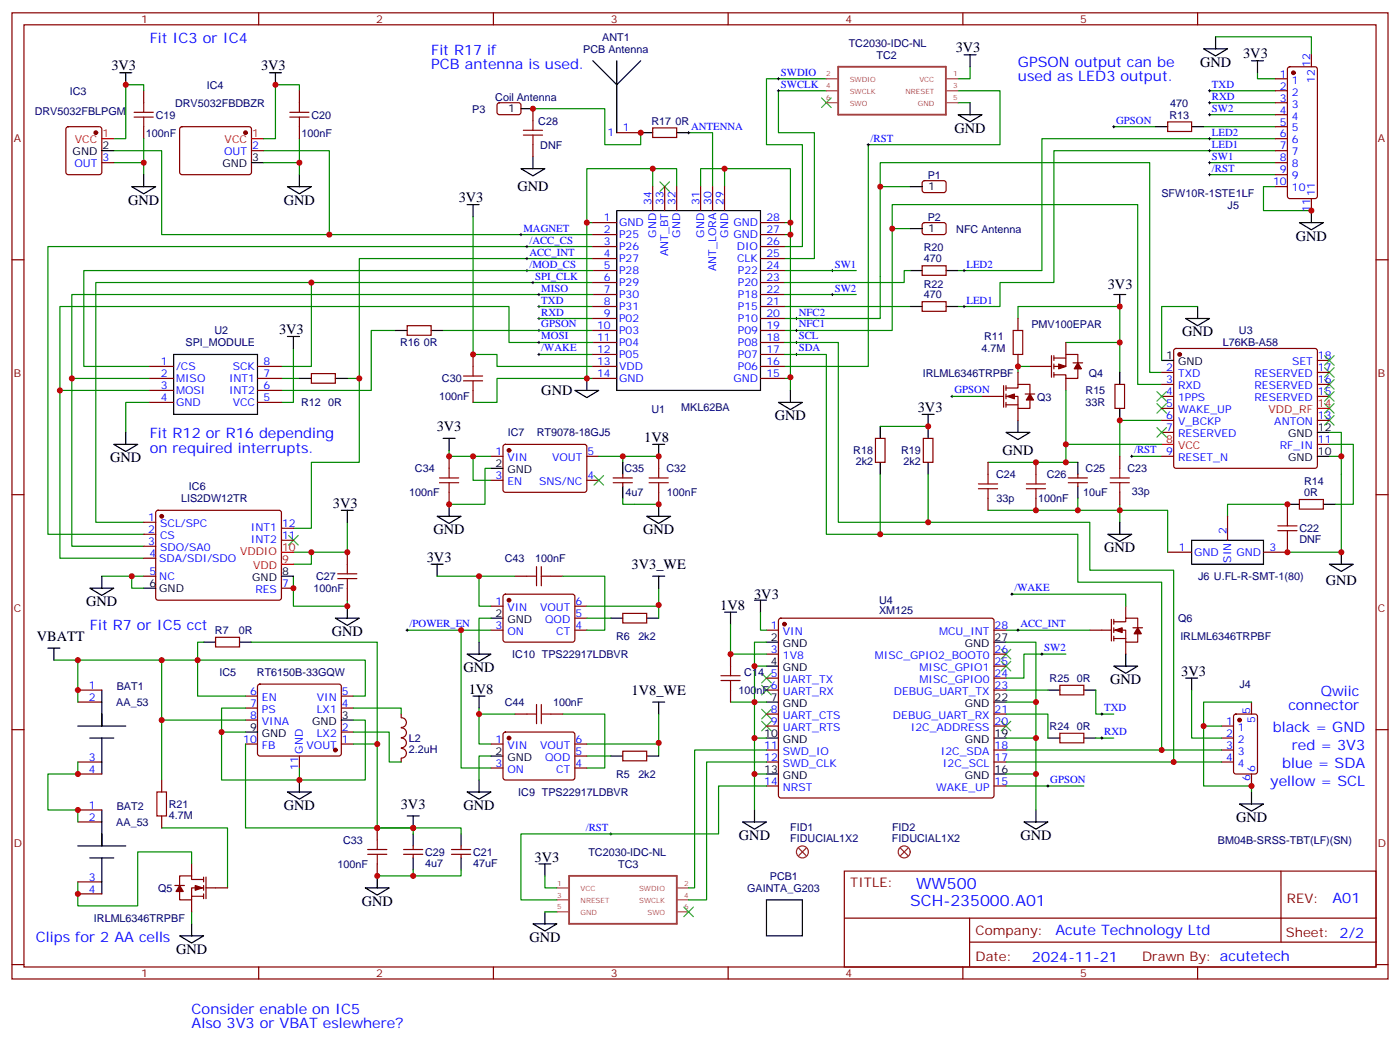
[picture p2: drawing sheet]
<svg xmlns="http://www.w3.org/2000/svg" width="412mm" height="307mm" viewBox="0 0 412 307" stroke-linecap="round" stroke-linejoin="round" font-family="sans-serif">
<g fill="none" stroke="#870000" stroke-width=".35">
<path d="M3.5 3.8h405.4v284.3h-405.4zM7.1 7.3h398.2v277.3h-398.2zM76.2 3.8v3.5M145.3 3.8v3.5M214.5 3.8v3.5M283.6 3.8v3.5M352.8 3.8v3.5M379.5 19.9l.4-.3h7.4l.7 .5 .1 37.6-.3 .5-.5 .3h-7.4l-.5-.3-.2-.5v-37.3zM386.3 16.1v3.5M19.6 37.5l.5-.2h9.2l.5 .2 .2 .5v12.7l-.2 .5-.5 .2h-9.2l-.5-.2-.2-.5v-12.7zM42.3 26.7v3.5M42.3 37.3v3.5"/>
<path d="M53.2 37.5l.4-.2h20.1l.4 .7-.1 13-.6 .4-20.1-.1-.4-.6v-12.7zM88.2 26.7v3.5M88.2 37.3v3.5M146.6 30.4l.5-.2 5.9 .1 .5 .6-.1 2.4-.6 .5-6-.1-.4-.6v-2.2zM157 32v3.5M181.7 39.1h7M192.3 37.6h7v2.9h-7zM344 35.9h7v2.8h-7zM375.7 23.2h3.5M375.7 26.7h3.5M375.7 30.2h3.5M375.7 33.8h3.5"/>
<path d="M375.7 37.3h3.5M30 47.9h3.5M74.1 44.3h3.5M157 42.6v3.5M192.3 54.9v7.1M195.8 54.9v7.1M199.3 54.9v7.1M206.4 54.9v7.1M209.9 54.9v7.1M213.4 54.9v7.1M271.9 53.4l.4-.2h6l.4 .7-.1 2.4-.6 .4-5.9-.1-.5-.6v-2.1zM375.7 40.8h3.5"/>
<path d="M375.7 44.3h3.5M375.7 47.9h3.5M375.7 51.4h3.5M375.7 54.9h3.5M386.3 58.5v3.5M3.5 76.4h3.6M174.6 65.5h7.1M174.6 69h7.1M174.6 72.6h7.1M174.6 76.1h7.1M174.6 79.6h7.1M224 65.5h7.1"/>
<path d="M224 69h7.1M224 72.6h7.1M224 76.1h7.1M224 79.6h7.1M271.6 78.2h7.1v2.8h-7.1zM271.9 65.7l.4-.2 6 .1 .4 .6-.1 2.4-.6 .4h-5.9l-.5-.7v-2.1zM405.3 76.4h3.6M119.9 95.8h7.1v2.9h-7.1zM174.6 83.1h7.1M174.6 86.7h7.1M174.6 90.2h7.1M174.6 93.7h7.1"/>
<path d="M174.6 97.3h7.1M224 83.1h7.1M224 86.7h7.1M224 90.2h7.1M224 93.7h7.1M224 97.3h7.1M271.6 88.8h7.1v2.8h-7.1zM299.9 93.7v3.6M44.1 107.8h7.1M44.1 111.4h7.1M44.1 114.9h7.1M44.1 118.4h7.1"/>
<path d="M75.8 107.8h7.1M75.8 111.4h7.1M75.8 114.9h7.1M75.8 118.4h7.1M91.7 110h7.1v2.8h-7.1zM139.3 104.3v3.5M139.3 114.9v3.5M174.6 107.8h7.1M174.6 100.8h7.1M174.6 104.3h7.1M174.6 111.4h7.1M224 107.8h7.1"/>
<path d="M224 100.8h7.1M224 104.3h7.1M224 111.4h7.1M289.3 116.7h6.3M295.6 113.5v6.3M296.3 114.2h3.6v-1.1h3.5v2.9M296.3 116.7h3.6v3.5h3.5v-2.5M296.3 119.1h3.6M296.3 113.5v1.4M296.3 116v1.4M296.3 118.4v1.4M299.9 104.3v3.5"/>
<path d="M299.9 109.6v3.5M302 116h2.8M303.4 107.8h6.3M309.7 104.7v6.3M310.4 105.4h3.6M310.4 104.7v1.4M310.4 107.1v1.4M310.4 109.6v1.4M314 100.8v3.5M314 111.4v3.5M316.1 106.8h2.8M317.5 108.5v2.9h-3.5v-1.1h-3.6"/>
<path d="M317.5 106.8v-2.5h-3.5v3.5h-3.6M328.4 113.1h2.9v7.1h-2.9zM342.2 116.7h3.5M342.2 109.6h3.5M342.2 113.1h3.5M346 102.8l.4-.2h40.9l.5 .2 .3 .5v33.8l-.3 .5-.5 .2h-40.9l-.5-.2-.2-.5v-33.8zM388.1 116.7h3.5M388.1 109.6h3.5M388.1 113.1h3.5M388.1 106.1h3.5M132.3 134.3v3.5M144.6 134.3h3.6"/>
<path d="M148.4 131l.5-.2h23.5l.5 .7-.1 13-.6 .4-23.6-.1-.4-.6v-12.7zM172.9 134.3h3.5M183.4 139.6v1.1M194 134.3v3.5M257.9 129h2.8v7.1h-2.8zM272 129h2.8v7.1h-2.8zM291 136.1v3.5M299.9 120.2v3.5M305.2 136.1v3.5M317.5 139.6v1.1M329.8 134.3v3.5M342.2 120.2h3.5"/>
<path d="M342.2 123.7h3.5M342.2 127.2h3.5M342.2 134.3h3.5M388.1 123.7h3.5M388.1 130.8h3.5M3.5 145.6h3.6M42.3 153.7h3.6M42.3 157.2h3.6M46.1 150.4l.5-.2h35.6l.5 .2 .2 .5-.1 25.3-.6 .4h-35.9l-.4-.7v-25zM82.9 159h3.5M82.9 155.5h3.5M132.3 144.9v3.5"/>
<path d="M144.6 141.4h3.6M172.9 141.4h3.5M180.6 142.1h5.7M180.6 140.7h5.7M183.4 142.1v1M194 144.9v3.5M291 146.6v3.6M305.2 146.6v3.6M314.7 142.1h5.6M314.7 140.7h5.6M317.5 142.1v1M329.8 144.9v3.5"/>
<path d="M361.6 151.9v7.1M379.2 148.4v3.5M379.2 159v3.5h-7M382.8 147h7v2.8h-7zM405.3 145.6h3.6M42.3 160.8h3.6M42.3 164.3h3.6M42.3 169.6h3.6M82.9 173.1h3.5M102.3 162.5v3.6M102.3 173.1v3.5M144.6 178.4h3.6"/>
<path d="M148.4 175.1l.5-.2h20l.4 .7v13l-.7 .4-20-.1-.4-.6v-12.7zM151.7 169.6h3.5M162.3 169.6h3.5M169.3 178.4h3.6M331.6 178.4v3.5M344 162.5h7M63.5 187.6h7.1v2.8h-7.1zM144.6 185.5h3.6M169.3 185.5h3.6M169.3 181.9h3.6M183.4 180.5h7.1v2.8h-7.1zM215.2 192.5v3.5"/>
<path d="M225.8 185.5h3.5M225.8 192.5h3.5M225.8 199.6h3.5M229.5 182.1l.5-.2h62.1l.5 .2 .2 .5v51.5l-.2 .5-.5 .2h-62.1l-.5-.2-.2-.5v-51.5zM292.8 185.5h3.5M292.8 192.5h3.5M292.8 196h3.5M292.8 199.6h3.5M321 185.5h6.4M327.4 182.3v6.3M328.1 183h3.5v-1.1h3.5v2.8M328.1 185.5h3.5v3.5h3.5v-2.5"/>
<path d="M328.1 187.9h3.5M328.1 182.3v1.4M328.1 184.7v1.5M328.1 187.2v1.4M331.6 189v3.5M333.7 184.7h2.8M3.5 214.7h3.6M22.9 206.6h7.1M22.9 203.1h7.1M72.3 219h3.5M72.3 208.4h3.5M72.3 204.9h3.5"/>
<path d="M72.3 211.9h3.5M76.1 201.5l.5-.2h23.2l.5 .2 .2 .5v19.8l-.2 .5-.5 .2h-23.2l-.5-.2-.3-.5v-19.8zM100.5 219h3.6M100.5 215.4h3.6M100.5 208.4h3.6M100.5 204.9h3.6M118.2 210.1v1.1M118.2 211.2a1.41 1.41 0 0 1 1.5 1.5 1.41 1.41 0 0 1-1.5 1.4M118.2 214.2a1.41 1.41 0 0 1 1.5 1.4 1.41 1.41 0 0 1-1.5 1.5M118.2 217.2a1.41 1.41 0 0 1 1.5 1.4 1.41 1.41 0 0 1-1.5 1.4M144.6 219h3.6M148.4 215.6l.5-.2 20 .1 .4 .6v13l-.7 .5-20-.1-.4-.7v-12.7z"/>
<path d="M151.7 210.1h3.5M162.3 210.1h3.5M169.3 219h3.6M215.2 203.1v3.5M225.8 213.7h3.5M225.8 203.1h3.5M225.8 210.1h3.5M292.8 213.7h3.5M292.8 203.1h3.5M292.8 210.1h3.5M312.2 215.8h7.1v2.8h-7.1zM312.2 201.7h7.1v2.8h-7.1z"/>
<path d="M359.8 213.7h3.6M359.8 217.2h3.6M363.6 210.4l.5-.3h5.6l.7 .5v16.5l-.4 .6-5.9 .1-.7-.5v-16.4zM368.7 206.6v3.5M405.3 214.7h3.6M22.9 224.3h7.1M22.9 227.8h7.1M22.9 238.4h7.1M47.6 229.6v3.5M88.2 222.5v3.5M118.2 223.2v1.1M118.2 220.3a1.41 1.41 0 0 1 1.5 1.4 1.41 1.41 0 0 1-1.5 1.4"/>
<path d="M144.6 226h3.6M169.3 222.5h3.6M169.3 226h3.6M183.4 221.1h7.1v2.8h-7.1zM225.8 220.7h3.5M225.8 224.3h3.5M225.8 231.3h3.5M292.8 220.7h3.5M292.8 224.3h3.5M292.8 231.3h3.5M359.8 220.7h3.6M359.8 224.3h3.6"/>
<path d="M368.7 227.8v3.5M22.9 259.5h7.1M22.9 241.9h7.1M47.6 240.1v3.6M56.4 254.2v3.6M60 258.8h-3.6v-1h-3.5v2.8M60 258.1v1.4M60.7 258.1v6.4M111.1 243.7v3.5M111.1 254.2v3.6M118.9 250h5.6M118.9 251.4h5.6"/>
<path d="M121.7 249v1M121.7 251.4v1.1M133 250h5.6M133 251.4h5.6M135.8 249v1M135.8 251.4v1.1M248.7 256.4h156.6v28.2h-156.6zM377.3 256.4v20.9M22.9 263.1h7.1M51.5 260.6h2.8M56.4 263.8h3.6M56.4 264.8v3.6"/>
<path d="M60 261.3h-3.6v3.5h-3.5v-2.4M60 260.6v1.4M60 263.1v1.4M60.7 261.3h6.3M248.7 270.2h156.5M285.6 277.3h119.6M285.6 270.2v14.1M3.5 283.9h3.6M76.2 284.6v3.5M145.3 284.6v3.5M214.5 284.6v3.5M283.6 284.6v3.5"/>
<path d="M352.8 284.6v3.5M405.3 283.9h3.6"/>
</g>
<g fill="none" stroke="#008700" stroke-width=".35">
<path d="M285.8 19.6v3.6h-3.6M358.1 10.8h28.2v5.3M42.3 26.7v-1.8h-5.3v15.9h-3.5M88.2 26.7v-1.8h-7.1v15.9h-3.5M157 32h21.2v10.6h10.5v-3.5M202.8 39.1h7.1v15.8M243.4 26.7h-14.1v12.4h10.6v37h-8.8M243.4 23.2h-17.6v19.4h10.6v30h-5.3M282.2 26.7h12.4v15.9h-38.8v65.2h-24.7M282.2 30.2h3.6M328.1 37.3h12.3M354.5 37.3h21.2"/>
<path d="M356.3 33.8h19.4M356.3 30.2h19.4M356.3 26.7h19.4M370.4 21.4v1.8h5.3M33.5 44.3h14.1v24.7h49.4M33.5 47.9h8.8v3.5M42.3 40.8v7.1M77.6 44.3h19.4v24.7h77.6M77.6 47.9h10.6v3.5M88.2 40.8v7.1M192.3 49.6h-19.4v15.9M192.3 54.9v-5.3h7v5.3"/>
<path d="M206.4 54.9v-5.3h7v5.3M213.4 49.6h19.4v15.9M259.3 54.9v-7h79.4v61.7h3.5M268.1 54.9h-8.8v38.8h-28.2M356.3 51.4h19.4M356.3 47.9h19.4M375.7 40.8h-68.8v38.8h-24.7M375.7 44.3h-65.3v38.8h-15.8v7.1h-12.4M375.7 54.9h-3.5v7.1h14.1M139.3 63.7v40.6h7.1v3.5h28.2M174.6 76.1h-68.8v60h-14.1v19.4h-5.3M174.6 72.6h-160.5v84.6h28.2"/>
<path d="M174.6 65.5h-1.7v45.9M174.6 79.6h-149.9v28.2h19.4M231.1 65.5h1.7v45.9h-1.7M231.1 79.6h21.1M231.1 69h1.7M262.8 67.3v-7.1h72.3v52.9h7.1M268.1 67.3h-5.3v30h-31.7M268.1 79.6h-1.8v3.5h-35.2M91.7 83.1h-63.5v70.6h14.1M116.4 97.3h-7v17.6h-26.5M130.5 97.3h44.1M158.7 90.2h15.9"/>
<path d="M158.7 93.7h15.9M174.6 83.1h-82.9v24.7h-8.8M174.6 86.7h-153.4v24.7h22.9M231.1 90.2h37M231.1 86.7h21.1M299.9 93.7v-3.5h29.9v10.6M352.8 90.2h-10.6v15.9M17.6 114.9v49.4h24.7M21.2 111.4v49.4h21.1M44.1 118.4h-7.1v8.8M82.9 111.4h5.3M86.4 102.6v15.8h-3.5"/>
<path d="M102.3 111.4h3.5M158.7 104.3h15.9M174.6 111.4h-28.2v7h-7.1M174.6 100.8h-24.7v-10.6h-132.3v24.7h26.5M231.1 100.8h15.8v52.9h74.1v14.1h24.7v56.5M231.1 104.3h12.3v52.9h74.1v14.1h24.7v49.4M232.8 111v3.9M280.5 116.7h8.8M303.4 107.8h-3.5v1.8M314 100.8h15.8v8.8M314 114.9v15.9h28.2M132.3 132.5v1.8h12.3"/>
<path d="M139.3 134.3v7.1h5.3M144.6 137.8h-1.7v10.6h-10.6M176.4 134.3h17.6M183.4 134.3v1.8M259.3 139.6v17.6M259.3 125.5h14.1M273.4 139.6v14.1M291 136.1h26.5M314 130.8v5.3M333.4 134.3h8.8M342.2 123.7h-12.4v10.6M391.6 127.2h3.5v7.1h-3.5"/>
<path d="M391.6 130.8h7v17.6h-5.3M395.1 134.3v28.2h-15.9M102.3 153.7v8.8h-10.6M183.4 146.6v1.8h10.6M291 150.2h38.8v3.5M317.5 146.6v3.6M329.8 148.4v1.8h14.2v12.3M379.2 148.4h-17.6v3.5M30 169.6h8.8M42.3 169.6h-3.5v3.5h3.5M86.4 169.6v8.8h15.9v-1.8M86.4 162.5h5.3v3.6h-5.3"/>
<path d="M128.8 169.6h12.3v8.8h3.5M141.1 169.6h10.6M165.8 169.6h12.4v15.9h-5.3M194 173.1v5.3h-21.1M194 178v3.9M298.1 174.9h33.5v3.5M15.9 194.3h7v12.3M22.9 194.3h84.7v10.6h-3.5M47.6 194.3v35.3M60 189h-1.8v15.9h14.1M74.1 189h37v30M119.9 185.5h24.7"/>
<path d="M135.8 185.5v40.5h8.8M144.6 181.9h-3.5v7.1M172.9 181.9h7M215.2 183.7v8.8h10.6M222.2 196h3.6M224 180.2v5.3h1.8M225.8 189h-3.6v49.4M296.3 189h8.9v49.4M296.3 185.5h24.7M314 192.5h-12.4v7.1h-5.3M47.6 211.9h24.7M72.3 215.4h-7v14.2h22.9v-3.6"/>
<path d="M72.3 208.4h-7v7M72.3 219v24.7h38.8v-24.7h-7M104.1 211.9h3.5v17.7h-19.4M104.1 208.4h14.1v1.7M104.1 215.4h10.6v8.9h3.5M141.1 208.4v10.6h3.5M141.1 210.1h10.6M165.8 210.1h12.4v15.9h-5.3M194 210.1v8.9h-21.1M194 218.6v3.9M215.2 206.6h10.6M222.2 217.2h3.6"/>
<path d="M296.3 210.1h12.4v7.1M296.3 206.6h8.9M296.3 217.2h8.9M296.3 203.1h12.4M322.8 203.1v7h5.3M322.8 217.2h5.3M351 203.1v14.1h8.8M354.5 213.7h5.3M368.7 206.6h-14.2v24.7h14.2v1.8M22.9 224.3v3.5h-8.8v10.6h8.8v3.5M144.6 222.5h-3.5v7.1M172.9 222.5h7"/>
<path d="M222.2 227.8h3.6M225.8 220.7h-21.2v40.6h-1.8M225.8 224.3h-17.7v40.5h-5.3M225.8 231.3h-14.1v14.1h-58.2v19.4h10.5M296.3 227.8h8.9M296.3 220.7h63.5M296.3 224.3h63.5M296.3 231.3h23M47.6 243.7h19.4v17.6M56.4 254.2v-3.5h-15.8v15.9h-17.7v-7.1M121.7 245.4v-1.7h-10.6h24.7v1.7M121.7 256v1.8"/>
<path d="M135.8 256v1.8h-24.7M160.5 257.8v3.5h3.5M56.4 268.4v3.5M160.5 268.4h3.5"/>
</g>
<g fill="none" stroke="#000" stroke-width=".35">
<path d="M174.6 17.9l7.1 7 7-7M181.7 17.9v21.2M284 16.1h3.5M285.8 16.1v3.5M354.5 14.4h7.1l-3.5 2.1zM358.1 10.8v3.6M368.7 17.9h3.5M370.4 17.9v3.5M35.3 21.4h3.5M37 21.4v3.5M79.4 21.4h3.5M81.1 21.4v3.5"/>
<path d="M153.5 32h3.5M188.7 39.1h3.6M199.3 39.1h3.5M282.2 33.8h7.1l-3.5 2.1zM285.8 30.2v3.6M340.4 37.3h3.6M351 37.3h3.5M30 44.3h3.5M38.8 54.9h7.1l-3.6 2.1zM42.3 51.4v3.5M74.1 47.9h3.5M84.7 54.9h7l-3.5 2.1z"/>
<path d="M88.2 51.4v3.5M153.5 49.6h7l-3.5 2.2zM157 46.1v3.5M268.1 54.9h3.5M137.6 60.2h3.5M139.3 60.2v3.5M181.7 62h42.3v52.9h-42.3zM268.1 67.3h3.5M268.1 79.6h3.5M278.7 79.6h3.5M382.8 65.5h7l-3.5 2.1zM386.3 62v3.5"/>
<path d="M84.7 99h3.5M86.4 99v3.6M116.4 97.3h3.5M127 97.3h3.5M268.1 90.2h3.5M278.7 90.2h3.5M328.1 86.7h3.5M329.8 86.7v3.5M349.2 93.7h7.1l-3.5 2.1zM352.8 90.2v3.5M51.2 104.3h24.6v17.7h-24.6zM88.2 111.4h3.5"/>
<path d="M98.8 111.4h3.5M169.3 114.9h7.1l-3.5 2.1zM172.9 111.4v3.5M229.3 118.4h7.1l-3.6 2.1zM232.8 114.9v3.5M329.8 109.6v3.5M342.2 106.1h3.5M33.5 130.8h7.1l-3.6 2.1zM37 127.2v3.6M130.5 129h3.6M132.3 129v3.5M144.6 137.8h3.6"/>
<path d="M183.4 136.1v3.5M192.3 130.8h3.5M194 130.8v3.5M259.3 125.5v3.5M259.3 136.1v3.5M271.6 122h3.6M273.4 122v7M273.4 136.1v3.5M296.3 127.2h7.1l-3.5 2.2zM299.9 123.7v3.5M317.5 136.1v3.5M329.8 120.2v3.5"/>
<path d="M388.1 134.3h3.5M388.1 127.2h3.5M100.5 150.2h3.6M102.3 150.2v3.5M128.8 151.9h7l-3.5 2.2zM132.3 148.4v3.5M183.4 143.1v3.5M190.5 151.9h7.1l-3.6 2.2zM194 148.4v3.5M317.5 143.1v3.5M326.3 157.2h7.1l-3.6 2.1zM329.8 153.7v3.5"/>
<path d="M351 159h21.2v7.1h-21.2zM379.2 148.4h3.6M389.8 148.4h3.5M26.5 173.1h7l-3.5 2.1zM30 169.6v3.5M42.3 173.1h3.6M82.9 169.6h3.5M102.3 178.4v3.5M127 166.1h3.5M128.8 166.1v3.5M192.3 169.6h3.5M194 169.6v3.5"/>
<path d="M222.2 176.6h3.6M224 176.6v3.6M391.6 166.1h7l-3.5 2.1zM395.1 162.5v3.6M14.1 190.7h3.5M15.9 190.7v3.6M60 189h3.5M70.6 189h3.5M98.8 181.9h7l-3.5 2.1zM137.6 192.5h7l-3.5 2.1zM141.1 189v3.5M144.6 181.9h3.6"/>
<path d="M179.9 181.9h3.5M190.5 181.9h3.5M213.4 180.2h3.6M215.2 180.2v3.5M225.8 189h3.5M225.8 196h3.5M292.8 189h3.5M328.1 196h7l-3.5 2.2zM331.6 192.5v3.5M349.2 199.6h3.6M351 199.6v3.5M22.9 213.7h14.1"/>
<path d="M26.5 217.2h7M30 203.1v10.6v-3.6M30 217.2v10.6M72.3 215.4h3.5M100.5 211.9h3.6M139.3 204.9h3.6M141.1 204.9v3.5M192.3 206.6h3.5M194 206.6v3.5M225.8 217.2h3.5M225.8 206.6h3.5M292.8 217.2h3.5"/>
<path d="M292.8 206.6h3.5M308.7 217.2h3.5M308.7 203.1h3.5M319.3 217.2h3.5M319.3 203.1h3.5M30 238.4v10.6v-3.6M84.7 233.1h7l-3.5 2.1zM88.2 229.6v3.5M137.6 233.1h7l-3.5 2.1zM141.1 229.6v3.5M144.6 222.5h3.6M179.9 222.5h3.5"/>
<path d="M190.5 222.5h3.5M222.2 238.4v3.5M225.8 227.8h3.5M292.8 227.8h3.5M305.2 238.4v3.5M365.1 236.6h7.1l-3.5 2.1zM368.7 233.1v3.5M22.9 249h14.1M26.5 252.5h7M30 252.5v10.6M111.1 257.8v3.5M119.9 240.1h3.6"/>
<path d="M121.7 240.1v3.6M121.7 245.4v3.6M121.7 252.5v3.5M135.8 245.4v3.6M135.8 252.5v3.5M158.7 254.2h3.6M160.5 254.2v3.6M218.7 241.9h7.1l-3.6 2.1zM301.6 241.9h7.1l-3.5 2.1zM52.9 275.4h7.1l-3.6 2.1zM56.4 271.9v3.5M107.6 261.3h7.1l-3.6 2.1z"/>
<path d="M157 271.9h7l-3.5 2.1zM160.5 268.4v3.5M225.8 264.8h10.6v10.6h-10.6z"/>
</g>
<g fill="none" stroke="#a10000" stroke-width=".35">
<path d="M39.5 33.1h5.7M39.5 34.5h5.7M42.3 30.2v2.9M42.3 34.5v2.8M85.4 33.1h5.6M85.4 34.5h5.6M88.2 30.2v2.9M88.2 34.5v2.8M154.2 38.3h5.6M154.2 39.8h5.6M157 35.5v2.8M157 39.8v2.8"/>
<path d="M298.4 97.3h2.9v7h-2.9zM136.5 110.7h5.7M136.5 112.1h5.7M139.3 107.8v2.9M139.3 112.1v2.8M132.3 137.8v2.9M194 137.8v2.9M291 139.6v2.8M305.2 139.6v2.8M329.8 137.8v2.9M129.5 140.7h5.6M129.5 142.1h5.6"/>
<path d="M132.3 142.1v2.8M191.2 140.7h5.6M191.2 142.1h5.6M194 142.1v2.8M288.2 142.4h5.7M288.2 143.8h5.7M291 143.8v2.8M302.3 142.4h5.7M302.3 143.8h5.7M305.2 143.8v2.8M327 140.7h5.7M327 142.1h5.7"/>
<path d="M329.8 142.1v2.8M376.4 154.8h5.7M376.4 156.2h5.7M379.2 151.9v2.9M379.2 156.2v2.8M99.5 168.9h5.6M99.5 170.3h5.6M102.3 166.1v2.8M102.3 170.3v2.8M155.2 169.6h2.8M158 166.8v5.6M159.5 166.8v5.6"/>
<path d="M159.5 169.6h2.8M212.4 198.9h5.6M215.2 196v2.9M155.2 210.1h2.8M158 207.3v5.7M159.5 207.3v5.7M159.5 210.1h2.8M212.4 200.3h5.6M215.2 200.3v2.8M46.2 233.1h2.8v7h-2.8zM108.3 250h5.6M108.3 251.4h5.6"/>
<path d="M111.1 247.2v2.8M111.1 251.4v2.8"/>
</g>
<g fill="none" stroke="#000" stroke-width=".29">
<path d="M202.5 39.1h.7M202.8 38.7v.7M229 26.7h.7M229 23.2h.7M229.3 22.8v.7M229.3 26.4v.7M327.7 37.3h.7M328.1 36.9v.7M356 30.2h.7M356 26.7h.7M356 33.8h.7M356.3 26.4v.7"/>
<path d="M356.3 29.9v.7M356.3 33.4v.7M255.4 42.6h.7M255.8 42.2v.7M356 51.4h.7M356 47.9h.7M356 40.8h.7M356 44.3h.7M356.3 40.5v.7M356.3 44v.7M356.3 47.5v.7M356.3 51v.8"/>
<path d="M153.1 69h.7M153.5 68.7v.7M154.9 79.6h.7M154.9 76.1h.7M154.9 72.6h.7M155.2 72.2v.7M155.2 75.7v.7M155.2 79.3v.7M244.8 79.6h.7M245.2 79.3v.7M283.6 79.6h.7M284 79.3v.7"/>
<path d="M156.6 83.1h.7M157 82.8v.7M158.4 90.2h.7M158.4 97.3h.7M158.4 93.7h.7M158.4 86.7h.7M158.7 86.3v.7M158.7 89.9v.7M158.7 93.4v.7M158.7 96.9v.7M234.2 97.3h.7M234.2 93.7h.7"/>
<path d="M234.6 93.4v.7M234.6 96.9v.7M244.8 86.7h.7M245.2 86.3v.7M283.6 90.2h.7M284 89.9v.7M158.4 104.3h.7M158.4 100.8h.7M158.7 100.4v.7M158.7 104v.7M234.2 104.3h.7M234.2 100.8h.7"/>
<path d="M234.6 100.4v.7M234.6 104v.7M280.1 116.7h.7M280.5 116.3v.7M333 134.3h.7M333.4 133.9v.8M297.7 174.9h.7M298.1 174.5v.7M119.6 185.5h.7M119.9 185.1v.7M299.5 185.5h.7M299.9 185.1v.7"/>
<path d="M306.6 192.5h.7M306.9 192.2v.7M324.2 210.1h.7M324.2 217.2h.7M324.6 209.8v.7M324.6 216.9v.7M308.3 231.3h.7M308.7 231v.7M179.6 245.4h.7M179.9 245.1v.7"/>
</g>
<g fill="#870000" stroke="#870000" stroke-width=".35">
<path d="M296.7 116.7l2.1-.7v1.4z"/>
<path d="M303.4 116l1 1.7h-2.1z"/>
<path d="M311.9 107.1l2.1 .7-2.1 .7z"/>
<path d="M317.5 106.8l1.1 1.7h-2.2z"/>
<path d="M57.5 260.6l2.1 .7-2.1 .7z"/>
<path d="M52.9 260.6l1.1 1.8h-2.1z"/>
<path d="M328.4 185.5l2.2-.8v1.5z"/>
<path d="M335.1 184.7l1.1 1.8h-2.1z"/>
<circle cx="381" cy="21.4" r=".53"/>
<circle cx="28.2" cy="39.1" r=".53"/>
<circle cx="72.3" cy="39.1" r=".53"/>
<circle cx="365.1" cy="211.9" r=".53"/>
<circle cx="347.5" cy="104.3" r=".53"/>
<circle cx="47.6" cy="151.9" r=".53"/>
<circle cx="231.1" cy="183.7" r=".53"/>
<circle cx="98.8" cy="220.7" r=".53"/>
<circle cx="149.9" cy="176.6" r=".53"/>
<circle cx="149.9" cy="217.2" r=".53"/>
<circle cx="149.9" cy="132.5" r=".53"/>
</g>
<path d="M30 40.8h3.5M74.1 40.8h3.5M342.2 130.8h3.5M388.1 120.2h3.5M82.9 166.1h3.5M82.9 162.5h3.5" fill="none" stroke="#f00" stroke-width=".35"/>
<g fill="none" stroke="#3c3" stroke-width=".35">
<path d="M242 28.8l2.8 2.8M244.8 28.8l-2.8 2.8M194.4 53.5l2.8 2.8M197.2 53.5l-2.8 2.8M340.8 118.8l2.8 2.8M340.8 115.3l2.8 2.8M343.6 118.8l-2.8 2.8M343.6 115.3l-2.8 2.8M390.2 118.8l2.8 2.8M390.2 111.7l2.8 2.8M390.2 108.2l2.8 2.8M390.2 115.3l2.8 2.8"/>
<path d="M390.2 104.7l2.8 2.8M393 118.8l-2.8 2.8M393 111.7l-2.8 2.8M393 108.2l-2.8 2.8M393 115.3l-2.8 2.8M393 104.7l-2.8 2.8M175 139.9l2.8 2.9M177.8 139.9l-2.8 2.9M340.8 125.8l2.8 2.9M343.6 125.8l-2.8 2.9M390.2 122.3l2.8 2.8M393 122.3l-2.8 2.8"/>
<path d="M85 157.6l2.8 2.8M87.8 157.6l-2.8 2.8M224.4 198.2l2.8 2.8M227.2 198.2l-2.8 2.8M294.9 194.6l2.8 2.8M294.9 191.1l2.8 2.8M297.7 194.6l-2.8 2.8M297.7 191.1l-2.8 2.8M224.4 212.3l2.8 2.8M224.4 208.7l2.8 2.9M224.4 201.7l2.8 2.8M227.2 212.3l-2.8 2.8"/>
<path d="M227.2 208.7l-2.8 2.9M227.2 201.7l-2.8 2.8M294.9 212.3l2.8 2.8M297.7 212.3l-2.8 2.8M201.4 266.9l2.9 2.9M204.3 266.9l-2.9 2.9"/>
</g>
<path d="M246.9 19.6h31.7v14.2h-31.7zM167.6 257.8h31.8v14.1h-31.8z" fill="none" stroke="#a64a4a" stroke-width=".56"/>
<path d="M243.4 23.2h3.5M243.4 26.7h3.5M243.4 30.2h3.5M278.8 23.2h3.4M278.8 26.7h3.4M278.8 30.2h3.4M164 261.3h3.5M164 264.8h3.5M164 268.4h3.5M199.4 261.3h3.4M199.4 264.8h3.4M199.4 268.4h3.4" fill="none" stroke="#a64a4a" stroke-width=".35"/>
<g fill="none" stroke="#8c2424" stroke-width=".35">
<path d="M235.3 249.7l2.1 2.1M237.4 249.7l-2.1 2.1M265.3 249.7l2.1 2.1M267.4 249.7l-2.1 2.1"/>
<circle cx="236.4" cy="250.7" r="1.76"/>
<circle cx="266.3" cy="250.7" r="1.76"/>
</g>
<g fill="#c00">
<circle cx="17.6" cy="114.9" r=".88"/>
<circle cx="299.9" cy="107.8" r=".88"/>
<circle cx="305.2" cy="136.1" r=".88"/>
<circle cx="305.2" cy="150.2" r=".88"/>
<circle cx="329.8" cy="90.2" r=".88"/>
<circle cx="329.8" cy="123.7" r=".88"/>
<circle cx="329.8" cy="100.8" r=".88"/>
<circle cx="314" cy="130.8" r=".88"/>
<circle cx="262.8" cy="67.3" r=".88"/>
<circle cx="91.7" cy="162.5" r=".88"/>
<circle cx="86.4" cy="173.1" r=".88"/>
<circle cx="38.8" cy="169.6" r=".88"/>
<circle cx="91.7" cy="83.1" r=".88"/>
<circle cx="314" cy="136.1" r=".88"/>
<circle cx="386.3" cy="62" r=".88"/>
<circle cx="97" cy="69" r=".88"/>
<circle cx="42.3" cy="47.9" r=".88"/>
<circle cx="37" cy="24.9" r=".88"/>
<circle cx="81.1" cy="24.9" r=".88"/>
<circle cx="88.2" cy="47.9" r=".88"/>
<circle cx="259.3" cy="54.9" r=".88"/>
<circle cx="21.2" cy="111.4" r=".88"/>
<circle cx="232.8" cy="111" r=".88"/>
<circle cx="232.8" cy="69" r=".88"/>
<circle cx="232.8" cy="65.5" r=".88"/>
<circle cx="329.8" cy="150.2" r=".88"/>
<circle cx="395.1" cy="134.3" r=".88"/>
<circle cx="22.9" cy="203.1" r=".88"/>
<circle cx="172.9" cy="65.5" r=".88"/>
<circle cx="192.3" cy="49.6" r=".88"/>
<circle cx="213.4" cy="49.6" r=".88"/>
<circle cx="172.9" cy="111.4" r=".88"/>
<circle cx="22.9" cy="227.8" r=".88"/>
<circle cx="22.9" cy="238.4" r=".88"/>
<circle cx="22.9" cy="263.1" r=".88"/>
<circle cx="188.7" cy="39.1" r=".88"/>
<circle cx="157" cy="32" r=".88"/>
<circle cx="305.2" cy="206.6" r=".88"/>
<circle cx="305.2" cy="217.2" r=".88"/>
<circle cx="305.2" cy="227.8" r=".88"/>
<circle cx="354.5" cy="213.7" r=".88"/>
<circle cx="368.7" cy="231.3" r=".88"/>
<circle cx="342.2" cy="220.7" r=".88"/>
<circle cx="273.4" cy="125.5" r=".88"/>
<circle cx="317.5" cy="150.2" r=".88"/>
<circle cx="345.7" cy="224.3" r=".88"/>
<circle cx="88.2" cy="229.6" r=".88"/>
<circle cx="65.3" cy="215.4" r=".88"/>
<circle cx="111.1" cy="243.7" r=".88"/>
<circle cx="121.7" cy="243.7" r=".88"/>
<circle cx="105.8" cy="111.4" r=".88"/>
<circle cx="102.3" cy="162.5" r=".88"/>
<circle cx="111.1" cy="257.8" r=".88"/>
<circle cx="194" cy="178" r=".88"/>
<circle cx="194" cy="218.6" r=".88"/>
<circle cx="141.1" cy="210.1" r=".88"/>
<circle cx="121.7" cy="257.8" r=".88"/>
<circle cx="222.3" cy="227.8" r=".88"/>
<circle cx="222.3" cy="217.2" r=".88"/>
<circle cx="222.3" cy="206.6" r=".88"/>
<circle cx="222.3" cy="196" r=".88"/>
<circle cx="58.2" cy="194.3" r=".88"/>
<circle cx="132.3" cy="134.3" r=".88"/>
<circle cx="139.3" cy="134.3" r=".88"/>
<circle cx="183.4" cy="134.3" r=".88"/>
<circle cx="139.3" cy="104.3" r=".88"/>
<circle cx="132.3" cy="148.4" r=".88"/>
<circle cx="194" cy="134.3" r=".88"/>
<circle cx="194" cy="148.4" r=".88"/>
<circle cx="141.1" cy="169.6" r=".88"/>
<circle cx="135.8" cy="185.5" r=".88"/>
<circle cx="379.2" cy="148.4" r=".88"/>
<circle cx="379.2" cy="162.5" r=".88"/>
<circle cx="395.1" cy="162.5" r=".88"/>
<circle cx="259.3" cy="157.2" r=".88"/>
<circle cx="273.4" cy="153.7" r=".88"/>
<circle cx="47.6" cy="194.3" r=".88"/>
<circle cx="47.6" cy="211.9" r=".88"/>
<circle cx="22.9" cy="194.3" r=".88"/>
<circle cx="102.3" cy="178.4" r=".88"/>
<circle cx="111.1" cy="219" r=".88"/>
<circle cx="215.2" cy="192.5" r=".88"/>
</g>
<g font-size="4.6" fill="#00f">
<text x="269.9" y="261.7">WW500</text>
<text x="268.1" y="266.6">SCH-235000.A01</text>
</g>
<g font-size="4.2" fill="#00f">
<text x="44.1" y="12.6">Fit IC3 or IC4</text>
<text x="127" y="16.1">Fit R17 if</text>
<text x="127" y="20.4">PCB antenna is used.</text>
<text x="299.9" y="19.6">GPSON output can be</text>
<text x="299.9" y="23.9">used as LED3 output.</text>
<text x="44.1" y="129">Fit R12 or R16 depending</text>
<text x="44.1" y="133.2">on required interrupts.</text>
<text x="26.5" y="185.5">Fit R7 or IC5 cct</text>
<text x="379.5" y="209.1">connector</text>
<text x="389.1" y="204.9">Qwiic</text>
<text x="375" y="215.4">black = GND</text>
<text x="380.5" y="220.7">red = 3V3</text>
<text x="377.7" y="226">blue = SDA</text>
<text x="374.2" y="231.3">yellow = SCL</text>
<text x="392.5" y="265.6">A01</text>
<text x="310.9" y="275.2">Acute Technology Ltd</text>
<text x="10.6" y="277.2">Clips for 2 AA cells</text>
<text x="304" y="283">2024-11-21</text>
<text x="56.4" y="298.3">Consider enable on IC5</text>
<text x="56.4" y="302.6">Also 3V3 or VBAT eslewhere?</text>
</g>
<g font-size="4.2">
<text x="281.5" y="15.4">3V3</text>
<text x="366.2" y="17.2">3V3</text>
<text x="32.8" y="20.7">3V3</text>
<text x="76.9" y="20.7">3V3</text>
<text x="353.5" y="19.6">GND</text>
<text x="281.2" y="39.1">GND</text>
<text x="135.1" y="59.5">3V3</text>
<text x="152.4" y="56.3">GND</text>
<text x="37.7" y="60.2">GND</text>
<text x="83.6" y="60.2">GND</text>
<text x="381.7" y="70.8">GND</text>
<text x="326.3" y="84.9">3V3</text>
<text x="82.2" y="98.3">3V3</text>
<text x="348.2" y="99">GND</text>
<text x="159.5" y="116.3">GND</text>
<text x="228.2" y="123.7">GND</text>
<text x="270.4" y="121.2">3V3</text>
<text x="128.6" y="127">3V3</text>
<text x="189.8" y="130.1">1V8</text>
<text x="32.5" y="136.1">GND</text>
<text x="295.3" y="133.9">GND</text>
<text x="98.1" y="149.5">3V3</text>
<text x="127.7" y="157.2">GND</text>
<text x="189.4" y="157.2">GND</text>
<text x="125.7" y="165.3">3V3</text>
<text x="186.1" y="167.5">3V3_WE</text>
<text x="325.3" y="162.5">GND</text>
<text x="390.5" y="172.2">GND</text>
<text x="25.4" y="178.4">GND</text>
<text x="212.1" y="179.5">1V8</text>
<text x="222.1" y="176.3">3V3</text>
<text x="10.8" y="188.7">VBATT</text>
<text x="97.7" y="187.2">GND</text>
<text x="136.5" y="197.8">GND</text>
<text x="327" y="201.3">GND</text>
<text x="348" y="198.9">3V3</text>
<text x="138.1" y="204.2">1V8</text>
<text x="186.1" y="204.6">1V8_WE</text>
<text x="83.6" y="238.4">GND</text>
<text x="118.1" y="238.1">3V3</text>
<text x="136.5" y="238.4">GND</text>
<text x="364.1" y="241.9">GND</text>
<text x="217.7" y="247.2">GND</text>
<text x="300.6" y="247.2">GND</text>
<text x="157.5" y="253.5">3V3</text>
<text x="106.5" y="266.6">GND</text>
<text x="51.9" y="280.7">GND</text>
<text x="156" y="277.2">GND</text>
</g>
<g font-size="3.9" fill="#800">
<text x="250.5" y="260.9">TITLE:</text>
<text x="379.1" y="265.6">REV:</text>
<text x="287.4" y="275.1">Company:</text>
<text x="378.7" y="275.8">Sheet: 2/2</text>
<text x="287.4" y="282.8">Date:</text>
<text x="336.4" y="282.9">Drawn By: acutetech</text>
</g>
<g font-size="3.2" fill="#800">
<text x="41.6" y="6.8">1</text>
<text x="110.8" y="6.8">2</text>
<text x="179.9" y="6.8">3</text>
<text x="249.1" y="6.8">4</text>
<text x="318.2" y="6.8">5</text>
<text x="4.1" y="41.9">A</text>
<text x="405.9" y="41.9">A</text>
<text x="4.1" y="111">B</text>
<text x="405.9" y="111">B</text>
<text x="4.1" y="180.2">C</text>
<text x="405.9" y="180.2">C</text>
<text x="4.1" y="249.3">D</text>
<text x="405.9" y="249.3">D</text>
<text x="41.6" y="287.6">1</text>
<text x="110.8" y="287.6">2</text>
<text x="179.9" y="287.6">3</text>
<text x="249.1" y="287.6">4</text>
<text x="318.2" y="287.6">5</text>
</g>
<g font-size="3.2" fill="#000080">
<text x="177.4" y="12">ANT1</text>
<text x="171.8" y="15.5">PCB Antenna</text>
<text x="250" y="13.7">TC2030-IDC-NL</text>
<text x="258.2" y="17.3">TC2</text>
<text x="20.6" y="27.9">IC3</text>
<text x="60.9" y="26.1">IC4</text>
<text x="145.9" y="29.6">Coil Antenna</text>
<text x="10.2" y="33.8">DRV5032FBLPGM</text>
<text x="45.9" y="34.9">C19</text>
<text x="51.6" y="31.4">DRV5032FBDBZR</text>
<text x="91.7" y="34.9">C20</text>
<text x="139.1" y="33.1">P3</text>
<text x="344.5" y="34.9">R13</text>
<text x="344.7" y="31.4">470</text>
<text x="43" y="40.2">100nF</text>
<text x="88.8" y="40.2">100nF</text>
<text x="158.6" y="36.7">C28</text>
<text x="191.9" y="36.7">R17</text>
<text x="199" y="36.7">0R</text>
<text x="159.1" y="43.7">DNF</text>
<text x="273.3" y="52.5">P1</text>
<text x="342.1" y="57.9">SFW10R-1STE1LF</text>
<text x="273.3" y="64.9">P2</text>
<text x="361.6" y="61.4">J5</text>
<text x="281.7" y="68.5">NFC Antenna</text>
<text x="272.1" y="77.2">470</text>
<text x="272.1" y="74">R20</text>
<text x="272.1" y="87.7">470</text>
<text x="272.1" y="84.7">R22</text>
<text x="54.7" y="101.9">SPI_MODULE</text>
<text x="63.2" y="98.4">U2</text>
<text x="117.8" y="101.9">R16</text>
<text x="124.9" y="101.9">0R</text>
<text x="289.9" y="100.2">R11</text>
<text x="303.8" y="96.6">PMV100EPAR</text>
<text x="360.2" y="101.9">L76KB-A58</text>
<text x="365" y="98.3">U3</text>
<text x="289.1" y="103.7">4.7M</text>
<text x="130.2" y="112.5">C30</text>
<text x="271.8" y="110.8">IRLML6346TRPBF</text>
<text x="320.8" y="110.8">Q4</text>
<text x="88.7" y="119.6">R12</text>
<text x="96.7" y="119.6">0R</text>
<text x="129.4" y="117.8">100nF</text>
<text x="305.5" y="118">Q3</text>
<text x="319.8" y="119.6">33R</text>
<text x="319.8" y="116">R15</text>
<text x="191.9" y="121.4">U1</text>
<text x="200.7" y="121">MKL62BA</text>
<text x="149.6" y="128.4">IC7</text>
<text x="158.1" y="128.4">RT9078-18GJ5</text>
<text x="251.4" y="133.7">R18</text>
<text x="252.1" y="136.8">2k2</text>
<text x="265.5" y="133.7">R19</text>
<text x="266.2" y="136.8">2k2</text>
<text x="122.2" y="139">C34</text>
<text x="184" y="139">C35</text>
<text x="196.3" y="139">C32</text>
<text x="293.4" y="140.7">C24</text>
<text x="308.3" y="140.7">C26</text>
<text x="319.8" y="139">C25</text>
<text x="332.1" y="139">C23</text>
<text x="384.2" y="142.7">R14</text>
<text x="53.3" y="147.8">LIS2DW12TR</text>
<text x="55.6" y="144.3">IC6</text>
<text x="120.6" y="146">100nF</text>
<text x="184.2" y="146">4u7</text>
<text x="196.4" y="146">100nF</text>
<text x="293.6" y="147.8">33p</text>
<text x="305.8" y="147.8">100nF</text>
<text x="319" y="146">10uF</text>
<text x="333.4" y="145.7">33p</text>
<text x="384.2" y="145.9">0R</text>
<text x="382.8" y="159.8">DNF</text>
<text x="382.8" y="156.6">C22</text>
<text x="148.7" y="165.4">C43</text>
<text x="157.6" y="165.4">100nF</text>
<text x="93.1" y="170.7">C27</text>
<text x="352.9" y="170.7">J6 U.FL-R-SMT-1(80)</text>
<text x="92.3" y="174.3">100nF</text>
<text x="259" y="177.7">U4</text>
<text x="259" y="180.8">XM125</text>
<text x="347.1" y="183.1">Q6</text>
<text x="63.3" y="186.6">R7</text>
<text x="70.4" y="186.6">0R</text>
<text x="181.5" y="188.3">R6</text>
<text x="188" y="188.3">2k2</text>
<text x="347.7" y="188.3">IRLML6346TRPBF</text>
<text x="150.9" y="193.7">IC10 TPS22917LDBVR</text>
<text x="34.4" y="203.1">BAT1</text>
<text x="64.7" y="198.9">IC5</text>
<text x="75.7" y="198.9">RT6150B-33GQW</text>
<text x="219.2" y="199">C14</text>
<text x="309.2" y="200.7">R25</text>
<text x="317.2" y="200.7">0R</text>
<text x="365.1" y="202.5">J4</text>
<text x="34.3" y="207.8">AA_53</text>
<text x="148.7" y="207.8">C44</text>
<text x="162.9" y="207.8">100nF</text>
<text x="217.6" y="204.2">100nF</text>
<text x="309.2" y="214.8">R24</text>
<text x="317.2" y="214.8">0R</text>
<text x="120.4" y="221.5">2.2uH</text>
<text x="120.4" y="218.3">L2</text>
<text x="181.5" y="228.9">R5</text>
<text x="188" y="228.9">2k2</text>
<text x="34.4" y="238.4">BAT2</text>
<text x="49.7" y="237.8">R21</text>
<text x="152.7" y="234.2">IC9 TPS22917LDBVR</text>
<text x="34.3" y="243">AA_53</text>
<text x="49.7" y="240.9">4.7M</text>
<text x="232.8" y="244.7">FID1</text>
<text x="262.8" y="244.7">FID2</text>
<text x="101" y="248.3">C33</text>
<text x="125.2" y="251.9">C29</text>
<text x="139.3" y="251.9">C21</text>
<text x="173.3" y="251.9">TC2030-IDC-NL</text>
<text x="232.8" y="247.9">FIDUCIAL1X2</text>
<text x="262.8" y="247.9">FIDUCIAL1X2</text>
<text x="358.8" y="248.3">BM04B-SRSS-TBT(LF)(SN)</text>
<text x="99.4" y="255.4">100nF</text>
<text x="125.2" y="255">4u7</text>
<text x="139.3" y="255">47uF</text>
<text x="182.1" y="255.4">TC3</text>
<text x="46.6" y="262.6">Q5</text>
<text x="220.1" y="262.5">GAINTA_G203</text>
<text x="226.8" y="259">PCB1</text>
<text x="27.7" y="271.3">IRLML6346TRPBF</text>
</g>
<g font-size="3.2" fill="#00f">
<text x="230" y="22.3">SWDIO</text>
<text x="377" y="22.8">1</text>
<text x="385.9" y="19.6" transform="rotate(-90 385.9 19.6)">12</text>
<text x="230" y="25.8">SWCLK</text>
<text x="357" y="29.4">RXD</text>
<text x="357" y="25.8">TXD</text>
<text x="377" y="26.4">2</text>
<text x="377" y="29.9">3</text>
<text x="380.5" y="24.6">1</text>
<text x="380.5" y="28.1">2</text>
<text x="387.3" y="24.4" transform="rotate(-90 387.3 24.4)">12</text>
<text x="357" y="32.9">SW2</text>
<text x="377" y="33.4">4</text>
<text x="380.5" y="31.6">3</text>
<text x="380.5" y="35.2">4</text>
<text x="179" y="40.1">1</text>
<text x="183.4" y="38.7">1</text>
<text x="203.6" y="38.2">ANTENNA</text>
<text x="256.5" y="41.7">/RST</text>
<text x="328.8" y="36.4">GPSON</text>
<text x="357" y="39.9">LED2</text>
<text x="377" y="36.9">5</text>
<text x="377" y="40.5">6</text>
<text x="380.5" y="38.7">5</text>
<text x="30.2" y="47.5">3</text>
<text x="66" y="45.8">OUT</text>
<text x="74.3" y="44">2</text>
<text x="357" y="47">SW1</text>
<text x="357" y="43.5">LED1</text>
<text x="377" y="44">7</text>
<text x="377" y="47.5">8</text>
<text x="380.5" y="42.2">6</text>
<text x="380.5" y="45.8">7</text>
<text x="21.9" y="49.3">OUT</text>
<text x="357" y="50.5">/RST</text>
<text x="377" y="51">9</text>
<text x="380.5" y="49.3">8</text>
<text x="380.5" y="52.8">9</text>
<text x="375" y="54.6">10</text>
<text x="380.5" y="56.3">10</text>
<text x="387.3" y="57.7" transform="rotate(-90 387.3 57.7)">11</text>
<text x="177.9" y="65.2">1</text>
<text x="191.9" y="60.2" transform="rotate(-90 191.9 60.2)">34</text>
<text x="195.4" y="60.2" transform="rotate(-90 195.4 60.2)">33</text>
<text x="199" y="60.2" transform="rotate(-90 199 60.2)">32</text>
<text x="206" y="60.2" transform="rotate(-90 206 60.2)">31</text>
<text x="209.5" y="60.2" transform="rotate(-90 209.5 60.2)">30</text>
<text x="213.1" y="60.2" transform="rotate(-90 213.1 60.2)">29</text>
<text x="225.8" y="65.2">28</text>
<text x="385.9" y="62.5" transform="rotate(-90 385.9 62.5)">11</text>
<text x="154.2" y="68.2">MAGNET</text>
<text x="155.9" y="71.7">/ACC_CS</text>
<text x="177.9" y="68.7">2</text>
<text x="182.4" y="66.6">GND</text>
<text x="182.4" y="70.1">P25</text>
<text x="193.3" y="70" transform="rotate(-90 193.3 70)">GND</text>
<text x="200.4" y="70" transform="rotate(-90 200.4 70)">GND</text>
<text x="207.4" y="70" transform="rotate(-90 207.4 70)">GND</text>
<text x="214.5" y="70" transform="rotate(-90 214.5 70)">GND</text>
<text x="216" y="70.1">GND</text>
<text x="216" y="66.6">GND</text>
<text x="225.8" y="68.7">27</text>
<text x="155.9" y="75.2">ACC_INT</text>
<text x="177.9" y="72.2">3</text>
<text x="177.9" y="75.7">4</text>
<text x="182.4" y="73.6">P26</text>
<text x="182.4" y="77.2">P27</text>
<text x="196.8" y="75.3" transform="rotate(-90 196.8 75.3)">ANT_BT</text>
<text x="217" y="73.6">DIO</text>
<text x="217.1" y="77.2">CLK</text>
<text x="225.8" y="75.7">25</text>
<text x="225.8" y="72.2">26</text>
<text x="155.9" y="78.7">/MOD_CS</text>
<text x="157.7" y="82.3">SPI_CLK</text>
<text x="177.9" y="79.3">5</text>
<text x="177.9" y="82.8">6</text>
<text x="182.4" y="80.7">P28</text>
<text x="211" y="79.8" transform="rotate(-90 211 79.8)">ANT_LORA</text>
<text x="217.4" y="80.7">P22</text>
<text x="225.8" y="82.8">23</text>
<text x="225.8" y="79.3">24</text>
<text x="245.9" y="78.7">SW1</text>
<text x="284.7" y="78.7">LED2</text>
<text x="159.5" y="89.3">TXD</text>
<text x="159.5" y="85.8">MISO</text>
<text x="177.9" y="86.3">7</text>
<text x="177.9" y="89.9">8</text>
<text x="182.4" y="84.2">P29</text>
<text x="182.4" y="87.7">P30</text>
<text x="217.4" y="87.7">P18</text>
<text x="217.4" y="84.2">P20</text>
<text x="225.8" y="89.9">21</text>
<text x="225.8" y="86.3">22</text>
<text x="245.9" y="85.8">SW2</text>
<text x="284.7" y="89.3">LED1</text>
<text x="159.5" y="92.9">RXD</text>
<text x="177.9" y="93.4">9</text>
<text x="182.4" y="91.3">P31</text>
<text x="182.4" y="94.8">P02</text>
<text x="217.4" y="94.8">P10</text>
<text x="217.4" y="91.3">P15</text>
<text x="225.8" y="93.4">20</text>
<text x="235.3" y="92.9">NFC2</text>
<text x="159.5" y="96.4">GPSON</text>
<text x="159.5" y="99.9">MOSI</text>
<text x="175.9" y="96.9">10</text>
<text x="175.9" y="100.4">11</text>
<text x="182.4" y="98.3">P03</text>
<text x="182.4" y="101.8">P04</text>
<text x="217.4" y="101.8">P08</text>
<text x="217.4" y="98.3">P09</text>
<text x="225.8" y="100.4">18</text>
<text x="225.8" y="96.9">19</text>
<text x="235.3" y="96.4">NFC1</text>
<text x="235.3" y="99.9">SCL</text>
<text x="47.4" y="107.5">1</text>
<text x="77.6" y="107.5">8</text>
<text x="159.5" y="103.4">/WAKE</text>
<text x="175.9" y="104">12</text>
<text x="175.9" y="107.5">13</text>
<text x="182.4" y="105.4">P05</text>
<text x="217.4" y="105.4">P07</text>
<text x="225.8" y="107.5">16</text>
<text x="225.8" y="104">17</text>
<text x="235.3" y="103.4">SDA</text>
<text x="380.6" y="107.5">SET</text>
<text x="388.2" y="105.7">18</text>
<text x="47.4" y="111">2</text>
<text x="51.9" y="112.4">MISO</text>
<text x="51.9" y="108.9">/CS</text>
<text x="67.5" y="112.4">INT1</text>
<text x="68.6" y="108.9">SCK</text>
<text x="77.6" y="111">7</text>
<text x="175.9" y="111">14</text>
<text x="182.4" y="108.9">VDD</text>
<text x="182.4" y="112.4">GND</text>
<text x="216" y="112.4">GND</text>
<text x="217.4" y="108.9">P06</text>
<text x="225.8" y="111">15</text>
<text x="343.5" y="109.3">2</text>
<text x="343.5" y="112.8">3</text>
<text x="347" y="111">TXD</text>
<text x="369.5" y="111">RESERVED</text>
<text x="388.2" y="112.8">16</text>
<text x="388.2" y="109.3">17</text>
<text x="47.4" y="118.1">4</text>
<text x="47.4" y="114.5">3</text>
<text x="51.9" y="119.5">GND</text>
<text x="51.9" y="116">MOSI</text>
<text x="67.5" y="116">INT2</text>
<text x="68.5" y="119.5">VCC</text>
<text x="77.6" y="114.5">6</text>
<text x="77.6" y="118.1">5</text>
<text x="281.2" y="115.8">GPSON</text>
<text x="343.5" y="116.3">4</text>
<text x="343.5" y="119.8">5</text>
<text x="347" y="114.5">RXD</text>
<text x="347" y="118.1">1PPS</text>
<text x="369.5" y="118.1">RESERVED</text>
<text x="369.5" y="114.5">RESERVED</text>
<text x="388.2" y="116.3">15</text>
<text x="343.5" y="123.4">6</text>
<text x="347" y="121.6">WAKE_UP</text>
<text x="347" y="125.1">V_BCKP</text>
<text x="375.4" y="125.1">ANTON</text>
<text x="388.2" y="123.4">13</text>
<text x="343.5" y="126.9">7</text>
<text x="347" y="128.7">RESERVED</text>
<text x="388.2" y="130.4">11</text>
<text x="146" y="133.9">1</text>
<text x="149.5" y="135.7">VIN</text>
<text x="162.6" y="135.7">VOUT</text>
<text x="173" y="133.9">5</text>
<text x="334.1" y="133.4">/RST</text>
<text x="343.5" y="133.9">9</text>
<text x="347" y="135.7">RESET_N</text>
<text x="377" y="132.2">RF_IN</text>
<text x="146" y="141">3</text>
<text x="149.5" y="142.8">EN</text>
<text x="158.8" y="142.8">SNS/NC</text>
<text x="173" y="141">4</text>
<text x="43.7" y="153.4">1</text>
<text x="47.2" y="155.1">SCL/SPC</text>
<text x="83.1" y="155.1">12</text>
<text x="43.7" y="156.9">2</text>
<text x="43.7" y="160.4">3</text>
<text x="47.2" y="158.6">CS</text>
<text x="73.9" y="159.7">INT2</text>
<text x="73.9" y="156.2">INT1</text>
<text x="83.1" y="158.6">11</text>
<text x="361.2" y="157.2" transform="rotate(-90 361.2 157.2)">2</text>
<text x="44" y="163.9">4</text>
<text x="46.9" y="165.3">SDA/SDI/SDO</text>
<text x="47.2" y="162.2">SDO/SA0</text>
<text x="347.2" y="162.2">1</text>
<text x="351.7" y="163.6">GND</text>
<text x="362.7" y="165.6" transform="rotate(-90 362.7 165.6)">SIN</text>
<text x="364.2" y="163.6">GND</text>
<text x="373.9" y="162.2">3</text>
<text x="44" y="169.2">5</text>
<text x="46.9" y="170.6">NC</text>
<text x="83.1" y="172.8">7</text>
<text x="298.8" y="174">/WAKE</text>
<text x="75.2" y="174.5">RES</text>
<text x="146" y="178">1</text>
<text x="149.5" y="179.8">VIN</text>
<text x="159.1" y="179.8">VOUT</text>
<text x="169.5" y="178">6</text>
<text x="120.6" y="184.6">/POWER_EN</text>
<text x="146" y="185.1">3</text>
<text x="160.6" y="183.3">QOD</text>
<text x="169.5" y="181.6">5</text>
<text x="169.5" y="185.1">4</text>
<text x="227.1" y="185.1">1</text>
<text x="293" y="185.1">28</text>
<text x="300.6" y="184.6">ACC_INT</text>
<text x="149.5" y="186.9">ON</text>
<text x="163.9" y="186.9">CT</text>
<text x="230.6" y="186.9">VIN</text>
<text x="276.6" y="186.9">MCU_INT</text>
<text x="307.6" y="191.6">SW2</text>
<text x="227.1" y="192.2">3</text>
<text x="230.6" y="193.9">1V8</text>
<text x="257.7" y="193.9">MISC_GPIO2_BOOT0</text>
<text x="270.9" y="197.4">MISC_GPIO1</text>
<text x="293" y="192.2">26</text>
<text x="293" y="195.7">25</text>
<text x="26.2" y="202.7">1</text>
<text x="227.1" y="202.7">6</text>
<text x="227.1" y="199.2">5</text>
<text x="230.6" y="201">UART_TX</text>
<text x="270.9" y="201">MISC_GPIO0</text>
<text x="293" y="199.2">24</text>
<text x="293" y="202.7">23</text>
<text x="26.2" y="206.3">2</text>
<text x="73.7" y="204.5">6</text>
<text x="73.7" y="208">7</text>
<text x="77.2" y="206.3">EN</text>
<text x="77.2" y="209.8">PS</text>
<text x="93.3" y="209.8">LX1</text>
<text x="93.4" y="206.3">VIN</text>
<text x="100.7" y="208">4</text>
<text x="100.7" y="204.5">5</text>
<text x="227.1" y="209.8">8</text>
<text x="230.6" y="204.5">UART_RX</text>
<text x="263.3" y="204.5">DEBUG_UART_TX</text>
<text x="293" y="209.8">21</text>
<text x="325.3" y="209.3">TXD</text>
<text x="73.7" y="211.6">8</text>
<text x="77.2" y="213.3">VINA</text>
<text x="100.7" y="215.1">2</text>
<text x="227.1" y="213.3">9</text>
<text x="230.6" y="215.1">UART_RTS</text>
<text x="230.6" y="211.6">UART_CTS</text>
<text x="263" y="211.6">DEBUG_UART_RX</text>
<text x="268.3" y="215.1">I2C_ADDRESS</text>
<text x="293" y="213.3">20</text>
<text x="361.2" y="213.3">1</text>
<text x="364.7" y="215.1">1</text>
<text x="368.3" y="210.1" transform="rotate(-90 368.3 210.1)">5</text>
<text x="369.7" y="212.9" transform="rotate(-90 369.7 212.9)">5</text>
<text x="71.6" y="218.6">10</text>
<text x="77.2" y="220.4">FB</text>
<text x="89.3" y="221.8" transform="rotate(-90 89.3 221.8)">GND</text>
<text x="90.3" y="220.4">VOUT</text>
<text x="93.3" y="216.9">LX2</text>
<text x="100.7" y="218.6">1</text>
<text x="146" y="218.6">1</text>
<text x="149.5" y="220.4">VIN</text>
<text x="159.1" y="220.4">VOUT</text>
<text x="169.5" y="218.6">6</text>
<text x="225.1" y="220.4">11</text>
<text x="293" y="220.4">18</text>
<text x="325.3" y="216.3">RXD</text>
<text x="361.2" y="216.9">2</text>
<text x="361.2" y="220.4">3</text>
<text x="364.7" y="218.6">2</text>
<text x="26.2" y="223.9">3</text>
<text x="26.2" y="227.4">4</text>
<text x="87.8" y="226.5" transform="rotate(-90 87.8 226.5)">11</text>
<text x="146" y="225.7">3</text>
<text x="149.5" y="227.4">ON</text>
<text x="160.6" y="223.9">QOD</text>
<text x="163.9" y="227.4">CT</text>
<text x="169.5" y="222.1">5</text>
<text x="169.5" y="225.7">4</text>
<text x="225.1" y="223.9">12</text>
<text x="230.6" y="225.7">SWD_CLK</text>
<text x="230.6" y="222.1">SWD_IO</text>
<text x="277.1" y="222.1">I2C_SDA</text>
<text x="277.8" y="225.7">I2C_SCL</text>
<text x="293" y="223.9">17</text>
<text x="361.2" y="223.9">4</text>
<text x="364.7" y="222.1">3</text>
<text x="364.7" y="225.7">4</text>
<text x="369.7" y="227.1" transform="rotate(-90 369.7 227.1)">6</text>
<text x="225.1" y="231">14</text>
<text x="230.6" y="232.7">NRST</text>
<text x="275.7" y="232.7">WAKE_UP</text>
<text x="293" y="231">15</text>
<text x="309.4" y="230.4">GPSON</text>
<text x="368.3" y="229.8" transform="rotate(-90 368.3 229.8)">6</text>
<text x="26.2" y="238">1</text>
<text x="26.2" y="241.5">2</text>
<text x="172.5" y="244.5">/RST</text>
<text x="26.2" y="259.2">3</text>
<text x="26.2" y="262.7">4</text>
</g>
<g font-size="3.2">
<text x="149.7" y="33.1">1</text>
<text x="21.4" y="45.8">GND</text>
<text x="30.2" y="44">2</text>
<text x="74.3" y="47.5">3</text>
<text x="65.5" y="49.3">GND</text>
<text x="273.4" y="56">1</text>
<text x="273.4" y="68.3">1</text>
<text x="343.5" y="105.7">1</text>
<text x="347" y="107.5">GND</text>
<text x="379.5" y="128.7">GND</text>
<text x="388.2" y="126.9">12</text>
<text x="146" y="137.5">2</text>
<text x="379.5" y="135.7">GND</text>
<text x="388.2" y="133.9">10</text>
<text x="149.5" y="139.2">GND</text>
<text x="44" y="172.8">6</text>
<text x="74.3" y="171">GND</text>
<text x="83.1" y="169.2">8</text>
<text x="46.9" y="174.2">GND</text>
<text x="146" y="181.6">2</text>
<text x="149.5" y="183.3">GND</text>
<text x="227.1" y="188.6">2</text>
<text x="230.6" y="190.4">GND</text>
<text x="284.2" y="190.4">GND</text>
<text x="293" y="188.6">27</text>
<text x="227.1" y="195.7">4</text>
<text x="230.6" y="197.4">GND</text>
<text x="227.1" y="206.3">7</text>
<text x="230.6" y="208">GND</text>
<text x="284.2" y="208">GND</text>
<text x="293" y="206.3">22</text>
<text x="73.7" y="215.1">9</text>
<text x="92" y="213.3">GND</text>
<text x="100.7" y="211.6">3</text>
<text x="77.2" y="216.9">GND</text>
<text x="225.1" y="216.9">10</text>
<text x="230.6" y="218.6">GND</text>
<text x="284.2" y="218.6">GND</text>
<text x="293" y="216.9">19</text>
<text x="146" y="222.1">2</text>
<text x="149.5" y="223.9">GND</text>
<text x="225.1" y="227.4">13</text>
<text x="293" y="227.4">16</text>
<text x="230.6" y="229.2">GND</text>
<text x="284.2" y="229.2">GND</text>
</g>
<g font-size="3.2" fill="#f00">
<text x="30.2" y="40.5">1</text>
<text x="74.3" y="40.5">1</text>
<text x="22.1" y="42.2">VCC</text>
<text x="66.2" y="42.2">VCC</text>
<text x="388.2" y="119.8">14</text>
<text x="373.6" y="121.6">VDD_RF</text>
<text x="343.5" y="130.4">8</text>
<text x="347" y="132.2">VCC</text>
<text x="70.7" y="163.2">VDDIO</text>
<text x="74.5" y="167.5">VDD</text>
<text x="83.1" y="165.7">9</text>
<text x="83.1" y="162.2">10</text>
</g>
<g font-size="2.1" fill="#a54b4b">
<text x="243.4" y="22.5">2</text>
<text x="280.8" y="22.5">1</text>
<text x="243.4" y="26">4</text>
<text x="243.4" y="29.5">6</text>
<text x="250.3" y="24.2">SWDIO</text>
<text x="250.3" y="27.7">SWCLK</text>
<text x="266.7" y="27.7">NRESET</text>
<text x="270.8" y="24.2">VCC</text>
<text x="280.8" y="26">3</text>
<text x="280.8" y="29.5">5</text>
<text x="250.3" y="31.3">SWO</text>
<text x="270.4" y="31.3">GND</text>
<text x="164.1" y="260.6">1</text>
<text x="171" y="262.3">VCC</text>
<text x="188.2" y="262.3">SWDIO</text>
<text x="201.5" y="260.6">2</text>
<text x="164.1" y="264.1">3</text>
<text x="164.1" y="267.7">5</text>
<text x="171" y="265.9">NRESET</text>
<text x="171" y="269.4">GND</text>
<text x="188.3" y="265.9">SWCLK</text>
<text x="190.8" y="269.4">SWO</text>
<text x="201.5" y="264.1">4</text>
<text x="201.5" y="267.7">6</text>
</g>
</svg>
